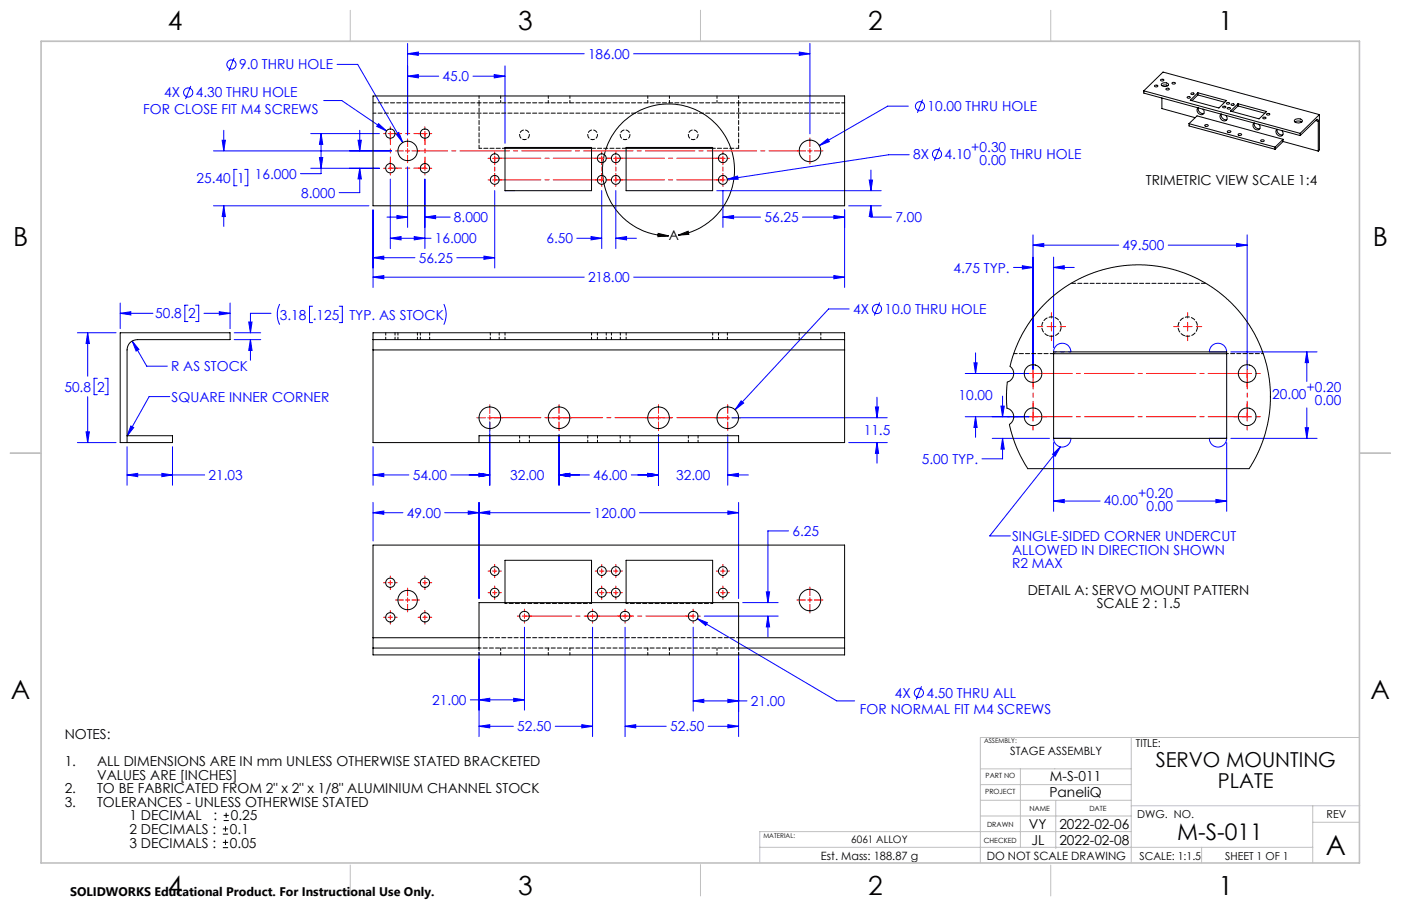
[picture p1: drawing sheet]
<svg xmlns="http://www.w3.org/2000/svg" width="432mm" height="279mm" viewBox="0 0 432 279" stroke-linecap="round" stroke-linejoin="round" font-family="sans-serif">
<g fill="none" stroke="#00f" stroke-width=".31">
<path d="M72.1 17.9l-1.6 4M103.9 19.9h6.3l13.9 24.1M125.6 16.6l3.3-.5v1zM125.6 13.4v28.2M125.6 16.6h54.5M195.3 16.6h54.3M246.3 16.1l3.3 .5-3.3 .5zM249.6 13.4v27.9M58.8 26.5l-1.6 4.1M99.8 31h5.5l13.8 9.4M116.7 38.1l2.4 2.3-3-1.4zM125.6 23.5l3.3-.5v1z"/>
<path d="M125.6 23.5h9.6M145.8 23.5h9.8M152.3 23l3.3 .5-3.3 .5zM155.6 20.3v23.9M279.9 32.7h-6.3l-21.1 12.2M284.3 30.7l-1.5 4.1M65.8 46.5h54.9M68.5 43.3h1l-.5 3.2zM69 40.2v6.3M73.1 52.2h-1v5.1h1M75.4 52.2h1v5.1h-1M95.8 41.2h21.1"/>
<path d="M95.8 51.9h21.1M98.5 48.6h1l-.5 3.3zM99 41.2l.5 3.3h-1zM99 41.2v12.4h-6.4M110.3 43.3h1.1l-.5 3.2zM110.9 51.9l.5 3.3h-1.1zM110.9 51.9v7.5h-6.4M110.9 40.2v6.3M120.3 55.2v21.5M122.1 41.3l.8-.5 1.2 3.2zM125.6 51.5v18.6M131 55.2v21.5"/>
<path d="M152.5 58.8v23.9M185.5 58.8v17.9M189.8 58.8v17.9M220.9 58.8h50.7M222.8 58.8v11.3M224.2 55.3l3.1-1 .2 1zM252.5 44.9l2.6-2.1 .5 .9zM267.9 55.5h1l-.5 3.3zM268.4 52.5v6.3M280.2 47.7h-6.3l-49.7 7.6M289.6 45.5l-1.6 4M65.8 63.5h47.9"/>
<path d="M69 63.5l.5 3.3h-1zM69 63.5v6.3M115 79.5l3.3-.5v1zM115 64.7v24M115 79.5h12.9M119.3 67h6.3M120.3 73.5l3.3-.5v1zM120.3 73.5h12.6M122.3 66.5l3.3 .5-3.3 .5zM127.7 73l3.3 .5-3.3 .5zM131 67l3.3-.5v1zM131 67h7.7"/>
<path d="M140.8 79.5h11.7M149.2 79l3.3 .5-3.3 .5zM177.8 73.5h7.7M182.2 73l3.3 .5-3.3 .5zM189.8 73.5l3.3-.5v1zM189.8 73.5h6.3M222.8 67l3.3-.5v1zM222.8 67h11.6M247.3 67h13M257 66.5l3.3 .5-3.3 .5zM260.3 64.7v24M261.6 63.5h10"/>
<path d="M268.4 63.5l.5 3.3h-1zM268.4 63.5v3.5h6.4M318.4 75.6l3.3-.5v1zM318.4 72.4v41.5M318.4 75.6h26.4M324.7 79.3v27.9M360 75.6h24.4M381.1 75.1l3.3 .5-3.3 .5zM384.4 72.4v41.5M37 96.6l3.3-.5v1zM37 96.6h10.1M37 93.5v7.9"/>
<path d="M57.9 94.1h-.9v5.1h.9M60.3 94.1h.9v5.1h-.9M62.9 96.6h8M67.6 96.1l3.3 .5-3.3 .5zM70.9 93.5v7.9M76.7 99.3h1l-.5 3.3zM83.5 96.6h-6.3v6M86.2 93.8a7.2 7.2 0 0 0 0 6.3M96.3 94.4h-.9v5.1h.9M104.6 94.4h.9v5.1h-.9M115 85.5l3.3-.5v1zM115 85.5h65.1"/>
<path d="M136.8 93.8a7.2 7.2 0 0 1 0 6.3M195.3 85.5h65M257 85l3.3 .5-3.3 .5zM261.7 95.3h-6.3l-28.8 31.1M271.1 93.3l-1.6 4M312.4 82.5h6M315.1 82l3.3 .5-3.3 .5zM324.7 82.5l3.3-.5v1zM324.7 82.5h6.4M23.8 102.6h12M27 102.6l.6 3.3h-1.1zM27 102.6v13.4"/>
<path d="M30 116.7h-1v5h1M32.3 116.7h1v5h-1M40.7 105.2l2.1 2.6-.9 .5zM40.7 105.2l4.5 7.7h6.4M72.2 104.7h8.2M72.2 102.6h8.2M77.2 104.7l.5 3.4h-1zM77.2 104.7v6.4M297.5 115.2h19.6M300.2 111.9h1l-.5 3.3zM300.7 108.8v6.4M324.7 108.5a2.66 2.66 0 0 1 2.7-2.6 2.66 2.66 0 0 1 2.7 2.6"/>
<path d="M373.7 106.5a2.7 2.7 0 0 1 2.8-.4 2.7 2.7 0 0 1 1.6 2.4h-5.4l.3-1.1zM379.3 108.5h26.6M402.8 108.5l.5 3.3h-1zM402.8 108.5v9.1M23.8 136.5h12M26.5 133.2h1.1l-.6 3.3zM27 122.3v14.2M39.2 137.8v11.8M40.3 131.4l.9 .5-2 2.6zM52.3 122.3h-6.3l-6.8 12.2M53.2 137.8v11.8M115 137.8v11.8"/>
<path d="M151 130.1v19.5M172.3 134.1v15.5M203 134.1v15.5M224.3 134.1v15.5M225.6 128.8h47.9M228.4 123.6l.8 .7-2.6 2.1zM261.6 136.5h11.9M269.8 125.5h1l-.5 3.3zM270.3 136.5l.5 3.3h-1zM270.3 122.5v6.3M270.3 136.5v6.3M297.5 128.5h19.6"/>
<path d="M300.7 128.5l.5 3.3h-1zM300.7 128.5v6.4M305.8 135.2h17.7M308.5 125.2h1l-.5 3.3zM309 135.2l.5 3.3h-1zM309 135.2v6.3h-6.4M309 122.2v6.3M324.7 135.2h5.4a2.66 2.66 0 0 1-2.7 2.7 2.66 2.66 0 0 1-2.7-2.7zM324.7 136.5v21.2M326.8 137.8l-21.8 27.5h6.4M372.7 135.2h5.4a2.68 2.68 0 0 1-2.7 2.7 2.68 2.68 0 0 1-2.7-2.7zM378.1 136.5v21.2"/>
<path d="M379.3 135.2h26.6M402.3 131.9h1l-.5 3.3zM402.8 125.8v9.4M39.2 146.5l3.2-.5v1zM39.2 146.5h23.9M49.9 146l3.3 .5-3.3 .5zM115 146.5l3.3-.5v1zM115 158.1l3.3-.5v1zM115 146.5h11M115 154.9v11.9M115 158.1h9.2M137.1 158.1h44.8"/>
<path d="M138.9 146.5h12.1M144.3 157.6l3.3 .5-3.3 .5zM147.6 158.1l3.4-.5v1zM147.6 154.9v29.7M147.7 146l3.3 .5-3.3 .5zM172.3 146.5l3.3-.5v1zM172.3 146.5h9.3M194.6 146.5h8.4M197.1 158.1h30.5M199.7 146l3.3 .5-3.3 .5zM224.3 146.5l3.3-.5v1zM224.3 146.5h6.3"/>
<path d="M224.3 157.6l3.3 .5-3.3 .5zM227.6 154.9v29.7M324.4 140.1l2.4-2.3-1.6 2.9zM324.7 154.5l3.3-.5v1zM324.7 154.5h14.4M362.7 154.5h15.4M374.8 154l3.3 .5-3.3 .5zM243 163.7h-6.3v22.1M161.6 193.4v25.6M182.6 193.4v33.8M192.7 193.4v33.8M213.6 193.4v25.9"/>
<path d="M214.9 190.8l3.1 1.2-.5 .9zM214.9 190.8l43 25.3h5.5M217.1 190h22.8M228.9 185.8h11M236.2 182.5h1l-.5 3.3zM236.7 190l.5 3.3h-1zM236.7 190v6.4M145 215.8h16.6M147.6 215.8l3.4-.5v1.1zM147.6 201.1v26.1M158.3 215.3l3.3 .5-3.3 .6zM213.6 216.1l3.3-.4v1z"/>
<path d="M213.6 216.1h16.6M224.3 215.7l3.3 .4-3.3 .6zM227.6 201.1v26.1M284 211.6l-1.6 4.1M147.6 224l3.4-.5v1zM147.6 224h10.6M171.1 224h11.5M179.3 223.5l3.3 .5-3.3 .5zM192.7 224l3.2-.5v1zM192.7 224h12.7M218.3 224h9.3M224.3 223.5l3.3 .5-3.3 .5z"/>
<circle cx="71.3" cy="19.9" r="1.42"/>
<circle cx="58" cy="28.5" r="1.41"/>
<circle cx="283.5" cy="32.7" r="1.4"/>
<circle cx="288.8" cy="47.5" r="1.4"/>
<circle cx="270.3" cy="95.3" r="1.41"/>
<circle cx="283.2" cy="213.7" r="1.41"/>
</g>
<path d="M202.8 72l3.3 .7-3.3 .3zM209 72.5a20.3 20.3 0 0 0 13.8-31.6 20.3 20.3 0 0 0-34.5 1.5 20.3 20.3 0 0 0 16.5 30.3h1.3M209 72.5l3.1-1.2 .2 1zM68.7 257.2h1.6M68.7 255.6h1.6M68.7 259.8h1.6M68.9 253h1.6M68.9 251.5h1.6M69.5 254.8v1.6M69.5 259v1.6M69.7 250.6v1.6M68.7 261.4h1.6" fill="none" stroke="#000" stroke-width=".31"/>
<g fill="none" stroke="#f00" stroke-width=".31">
<path d="M120.3 39.1v.8M131 39.1v.8M118.2 51.9h.8M118.2 41.2h.8M119.6 51.9h1.4M119.6 41.2h1.4M120.3 40.5v1.4M120.3 42.5v.8M120.3 49.8v.8M120.3 51.2v1.3M120.3 53.2v.8M121.6 51.9h.8"/>
<path d="M121.6 41.2h.8M122 46.5h2.3M125 46.5h1.3M125.6 42.9v2.3M125.6 45.9v1.3M125.6 47.9v2.3M127 46.5h2.3M128.9 51.9h.7M128.9 41.2h.7M130.3 51.9h1.3M130.3 41.2h1.3M131 40.5v1.4"/>
<path d="M131 42.5v.8M131 49.8v.8M131 51.2v1.3M131 53.2v.8M132.3 51.9h.8M132.3 41.2h.8M150.4 48.8h.7M150.4 55.5h.7M151.8 48.8h1.3M151.8 55.5h1.3M152.5 46.8v.7M152.5 48.2v1.3"/>
<path d="M152.5 50.1v.7M152.5 53.4v.8M152.5 54.8v1.4M152.5 56.8v.7M153.8 48.8h.7M153.8 55.5h.7M183.4 48.8h.7M183.4 55.5h.7M184.8 48.8h1.3M184.8 55.5h1.3M185.5 46.8v.7M185.5 48.2v1.3"/>
<path d="M185.5 50.1v.7M185.5 53.4v.8M185.5 54.8v1.4M185.5 56.8v.7M186.8 48.8h.7M186.8 55.5h.7M187.8 48.8h.7M187.8 55.5h.7M189.1 48.8h1.4M189.1 55.5h1.4M189.8 46.8v.7M189.8 48.2v1.3"/>
<path d="M189.8 50.1v.7M189.8 53.4v.8M189.8 54.8v1.4M189.8 56.8v.7M191.1 48.8h.7M191.1 55.5h.7M220.8 48.8h.7M220.8 55.5h.7M222.1 48.8h1.4M222.1 55.5h1.4M222.8 46.8v.7M222.8 48.2v1.3"/>
<path d="M222.8 50.1v.7M222.8 53.4v.8M222.8 54.8v1.4M222.8 56.8v.7M224.1 48.8h.7M224.1 55.5h.7M245.6 46.5h2.7M249 46.5h1.3M249.6 42.5v2.7M249.6 45.9v1.3M249.6 47.9v2.7M251 46.5h2.6"/>
<path d="M324.1 96.4v1.7M324.1 99.4v2.7M366 96.4v1.7M366 99.4v2.7M314.3 115.2h1.4M317.1 115.2h2.6M318.4 111.1v1.4M318.4 113.9v2.6M318.4 117.9v1.4M319.7 100.7h1.7M321.1 115.2h1.4M322.7 100.7h2.7"/>
<path d="M324.1 103.4v1.7M326.7 100.7h1.7M361.7 100.7h1.7M364.7 100.7h2.7M366 103.4v1.7M368.7 100.7h1.7M380.3 115.2h1.4M383 115.2h2.7M384.4 111.1v1.4M384.4 113.9v2.6M384.4 117.9v1.4M387.1 115.2h1.3"/>
<path d="M147 128.8h2.6M150.3 128.8h1.3M151 124.8v2.7M151 128.2v1.3M151 130.1v2.7M152.3 128.8h2.7M168.3 128.8h2.7M171.6 128.8h1.4M172.3 124.8v2.7M172.3 128.2v1.3M172.3 130.1v2.7M173.6 128.8h2.7"/>
<path d="M199 128.8h2.6M202.3 128.8h1.3M203 124.8v2.7M203 128.2v1.3M203 130.1v2.7M204.3 128.8h2.7M220.3 128.8h2.7M223.6 128.8h1.4M224.3 124.8v2.7M224.3 128.2v1.3M224.3 130.1v2.7M225.6 128.8h2.7"/>
<path d="M314.3 128.5h1.4M317.1 128.5h2.6M318.4 124.5v1.4M318.4 127.2v2.7M318.4 131.2v1.4M321.1 128.5h1.4M380.3 128.5h1.4M383 128.5h2.7M384.4 124.5v1.4M384.4 127.2v2.7M384.4 131.2v1.4M387.1 128.5h1.3"/>
<path d="M118.2 179.7h.8M119.6 179.7h1.4M120.3 177.6v.8M120.3 179v1.4M121.6 179.7h.8M128.9 179.7h.7M130.3 179.7h1.3M131 177.6v.8M131 179v1.4M132.3 179.7h.8M150.4 176.1h.7M151.8 176.1h1.3"/>
<path d="M152.5 174.1v.7M152.5 175.4v1.4M152.5 177.4v.8M153.8 176.1h.7M183.4 176.1h.7M184.8 176.1h1.3M185.5 174.1v.7M185.5 175.4v1.4M185.5 177.4v.8M186.8 176.1h.7M187.8 176.1h.7M189.1 176.1h1.4"/>
<path d="M189.8 174.1v.7M189.8 175.4v1.4M189.8 177.4v.8M191.1 176.1h.7M220.8 176.1h.7M222.1 176.1h1.4M222.8 174.1v.7M222.8 175.4v1.4M222.8 177.4v.8M224.1 176.1h.7M118.2 190.4h.8M119.6 190.4h1.4"/>
<path d="M120.3 181v.8M120.3 188.3v.8M120.3 189.7v1.3M120.3 191.7v.8M121.6 190.4h.8M122 185h2.3M125 185h1.3M125.6 181.4v2.3M125.6 184.4v1.3M125.6 186.4v2.3M127 185h2.3M128.9 190.4h.7"/>
<path d="M130.3 190.4h1.3M131 181v.8M131 188.3v.8M131 189.7v1.3M131 191.7v.8M132.3 190.4h.8M150.4 182.8h.7M151.8 182.8h1.3M152.5 180.7v.7M152.5 182.1v1.3M152.5 184.1v.7M153.8 182.8h.7"/>
<path d="M159.5 190h.8M161 190h1.3M161.6 187.9v.8M161.6 189.3v1.4M161.6 191.3v.9M163 190h.8M180.5 190h.8M182 190h1.3M182.6 187.9v.8M182.6 189.3v1.4M182.6 191.3v.9M183.4 182.8h.7"/>
<path d="M184 190h.8M184.8 182.8h1.3M185.5 180.7v.7M185.5 182.1v1.3M185.5 184.1v.7M186.8 182.8h.7M187.8 182.8h.7M189.1 182.8h1.4M189.8 180.7v.7M189.8 182.1v1.3M189.8 184.1v.7M190.5 190h.8"/>
<path d="M191.1 182.8h.7M192 190h1.3M192.7 187.9v.8M192.7 189.3v1.4M192.7 191.3v.9M194 190h.8M211.5 190h.8M213 190h1.3M213.6 187.9v.8M213.6 189.3v1.4M213.6 191.3v.9M215 190h.8"/>
<path d="M220.8 182.8h.7M222.1 182.8h1.4M222.8 180.7v.7M222.8 182.1v1.3M222.8 184.1v.7M224.1 182.8h.7M245.6 185h2.7M249 185h1.3M249.6 181v2.7M249.6 184.4v1.3M249.6 186.4v2.7M251 185h2.6"/>
</g>
<path d="M224.3 128.8h-73.3" fill="none" stroke="#f00" stroke-width=".31" stroke-dasharray="15.2 1.3 1.3 1.3" stroke-dashoffset="-.5"/>
<path d="M152.5 48.8v6.7M185.5 55.5v-6.7M189.8 48.8v6.7M222.8 55.5v-6.7" fill="none" stroke="#f00" stroke-width=".31" stroke-dasharray="15.2 1.3 1.3 1.3" stroke-dashoffset="13.8"/>
<path d="M152.5 55.5h70.3M222.8 48.8h-70.3" fill="none" stroke="#f00" stroke-width=".31" stroke-dasharray="15.2 1.3 1.3 1.3" stroke-dashoffset="1"/>
<path d="M120.3 51.9v-10.7M120.3 41.2h10.7M131 51.9h-10.7M131 41.2v10.7" fill="none" stroke="#f00" stroke-width=".31" stroke-dasharray="15.2 1.3 1.3 1.3" stroke-dashoffset="11.8"/>
<path d="M128.7 46.5h117.6" fill="none" stroke="#f00" stroke-width=".31" stroke-dasharray="15.2 1.3 1.3 1.3" stroke-dashoffset="5.9"/>
<path d="M213.7 190h-52" fill="none" stroke="#f00" stroke-width=".31" stroke-dasharray="15.2 1.3 1.3 1.3" stroke-dashoffset=".7"/>
<path d="M384.4 115.2v13.3M318.4 128.5v-13.3" fill="none" stroke="#f00" stroke-width=".31" stroke-dasharray="15.2 1.3 1.3 1.3" stroke-dashoffset="10.5"/>
<path d="M318.4 115.2h66M384.4 128.5h-66" fill="none" stroke="#f00" stroke-width=".31" stroke-dasharray="15.2 1.3 1.3 1.3" stroke-dashoffset="3.2"/>
<g fill="none" stroke="#c0c0c0" stroke-width=".31">
<path d="M12.7 12.7h406.3M108 3.2v9.5M215.9 3.2v9.5M323.8 3.2v9.5M3.1 139.7h9.6M419.1 139.7h9.5M302.2 237.1h46.5M314.5 237.1v24.2M348.7 227.4v38.7M419 227.4h-116.8v38.7M302.2 246.8h46.5M302.2 251.6h46.5"/>
<path d="M302.2 242h46.5M325.4 246.8v14.9M348.7 248.5h70.4M348.7 256.5h-114.5v9.6M404.6 248.5v17.6M404.6 253.6h14.4M108 266.7v9.6M215.9 266.7v9.6M234.2 261.3h170.4M323.8 266.8v9.5M370.3 261.3v4.8"/>
</g>
<path d="M12.7 12.7h406.3v253.4h-406.3z" fill="none" stroke="#c0c0c0" stroke-width=".5"/>
<path d="M155.7 58.8h3" fill="none" stroke="#00f" stroke-width=".31" stroke-dasharray="15.2 1.3 1.3 1.3"/>
<path d="M324.7 108.5h5.4" fill="none" stroke="#00f" stroke-width=".31" stroke-dasharray="15.2 1.3 1.3 1.3" stroke-dashoffset="14.5"/>
<path d="M209 72.5l3.1-1.2 .2 1zM202.8 72l3.3 .7-3.3 .3z" fill="#000"/>
<g fill="#00f">
<path d="M40.3 131.4l.9 .5-2 2.6zM324.4 140.1l2.4-2.3-1.6 2.9z"/>
<path d="M199.7 146l3.3 .5-3.3 .5zM224.3 146.5l3.3-.5v1zM172.3 146.5l3.3-.5v1zM147.7 146l3.3 .5-3.3 .5zM172.3 146.5l3.3-.5v1zM199.7 146l3.3 .5-3.3 .5zM228.4 123.6l-1.8 2.8 2.6-2.1zM147.7 146l3.3 .5-3.3 .5zM115 146.5l3.3-.5v1zM269.8 125.5h1l-.5 3.3zM270.3 136.5l.5 3.3h-1zM224.2 55.3h3.3l-.2-1zM127.7 73l3.3 .5-3.3 .5zM120.3 73.5l3.3-.5v1zM116.7 38.1l-.6 .9 3 1.4zM122.1 41.3l2 2.7-1.2-3.2zM125.6 23.5l3.3-.5v1zM152.3 23l3.3 .5-3.3 .5zM257 85l3.3 .5-3.3 .5zM115 85.5l3.3-.5v1zM99 41.2l.5 3.3h-1zM98.5 48.6h1l-.5 3.3zM131 67l3.3-.5v1zM122.3 66.5l3.3 .5-3.3 .5zM69 63.5l.5 3.3h-1zM68.5 43.3h1l-.5 3.2zM110.9 51.9l.5 3.3h-1.1zM110.3 43.3h1.1l-.5 3.2zM267.9 55.5h1l-.5 3.3zM268.4 63.5l.5 3.3h-1zM222.8 67l3.3-.5v1zM257 66.5l3.3 .5-3.3 .5zM149.2 79l3.3 .5-3.3 .5zM115 79.5l3.3-.5v1zM246.3 16.1l3.3 .5-3.3 .5zM125.6 16.6l3.3-.5v1zM252.5 44.9l3.1-1.2-.5-.9zM189.8 73.5l3.3-.5v1zM182.2 73l3.3 .5-3.3 .5zM147.6 158.1l3.4-.5v1zM224.3 157.6l3.3 .5-3.3 .5zM213.6 216.1l3.3-.4v1zM224.3 215.7l3.3 .4-3.3 .6zM158.3 215.3l3.3 .5-3.3 .6zM147.6 215.8l3.4-.5v1.1zM236.2 182.5h1l-.5 3.3zM236.7 190l.5 3.3h-1zM192.7 224l3.2-.5v1zM224.3 223.5l3.3 .5-3.3 .5zM179.3 223.5l3.3 .5-3.3 .5zM147.6 224l3.4-.5v1zM214.9 190.8l2.6 2.1 .5-.9zM115 158.1l3.3-.5v1zM144.3 157.6l3.3 .5-3.3 .5zM77.2 104.7l.5 3.4h-1zM76.7 99.3h1l-.5 3.3zM40.7 105.2l1.2 3.1 .9-.5zM67.6 96.1l3.3 .5-3.3 .5zM37 96.6l3.3-.5v1zM27 102.6l.6 3.3h-1.1zM26.5 133.2h1.1l-.6 3.3zM39.2 146.5l3.2-.5v1zM49.9 146l3.3 .5-3.3 .5zM324.7 82.5l3.3-.5v1zM315.1 82l3.3 .5-3.3 .5zM300.7 128.5l.5 3.3h-1zM300.2 111.9h1l-.5 3.3zM309 135.2l.5 3.3h-1zM308.5 125.2h1l-.5 3.3zM324.7 154.5l3.3-.5v1zM374.8 154l3.3 .5-3.3 .5zM318.4 75.6l3.3-.5v1zM381.1 75.1l3.3 .5-3.3 .5zM402.3 131.9h1l-.5 3.3zM402.8 108.5l.5 3.3h-1z"/>
</g>
<g fill="none" stroke="#000" stroke-width=".31">
<path d="M115 29.6h145.3v33.9h-145.3zM352.5 28v.7l48.2 13.1M352.5 28l48.2 13.1M352.5 28l6-5.8 48.1 13.1M355.8 26.4l.5-.2a.34 .34 0 0 1 .4 .1 .34 .34 0 0 1 .1 .4h-.8zM357.7 24.6l.5-.2a.34 .34 0 0 1 .4 0 .34 .34 0 0 1 .1 .4l-.8 .1zM358.1 25.8l1.1-.3a.62 .62 0 0 1 .7 .2 .62 .62 0 0 1 0 .7l-1.1 .3a.6 .6 0 0 1-.7-.2 .6 .6 0 0 1 0-.7zM358.1 30.2v3.3l10.3 2.8M358.1 26.4l.6-.2 1.2 .2M359.4 27.4l.4-.2a.34 .34 0 0 1 .4 0 .34 .34 0 0 1 .1 .4l-.7 .1zM361.3 25.5l.4-.1a.33 .33 0 0 1 .4 0 .33 .33 0 0 1 .1 .4l-.8 .1zM366 29.9h.8a.42 .42 0 0 1-.4 .4 .42 .42 0 0 1-.4-.4z"/>
<path d="M366.5 38.1l2.4-2.4 26.6 7.3M366.5 38.1l26.5 7.3M366.5 38.1v.7l26.5 7.2M366.9 30.9l2.3-2.3 8.8 2.4-2.3 2.3zM367.1 28.8l.8-.1a.46 .46 0 0 1-.3 .6 .46 .46 0 0 1-.6-.3zM369.2 29.3l8.3 2.2M369.2 28.6v.7M369.2 29.3l-1.8 1.7M369.3 33.3a1.19 1.19 0 0 0 .1 1.7 1.19 1.19 0 0 0 1.7-.2l-.3-1.1M369.4 33.3a1.39 1.39 0 0 0 1.7 1.7M371.3 38.6l.4-.2a.37 .37 0 0 1 .5 0 .37 .37 0 0 1 .1 .5l-.6 .1zM376.4 35.2a1.22 1.22 0 0 0 0 1.6 1.22 1.22 0 0 0 1.7 .1l.1-.6-.4-.7"/>
<path d="M376.4 35.2a1.43 1.43 0 0 0 1.7 1.7M376.9 32.8h.2a.36 .36 0 0 1 .5-.1 .36 .36 0 0 1 .1 .5h-.8zM378 31.8l.3-.2a.41 .41 0 0 1 .4 0 .41 .41 0 0 1 .3 .4l-.6 .1zM378.4 33.2l.8 .1a.47 .47 0 0 1-.4 .4 .47 .47 0 0 1-.5-.4zM379.2 34.3l2.4-2.3 8.8 2.4-2.3 2.3zM379.5 32.1l.2-.1a.36 .36 0 0 1 .5 0 .36 .36 0 0 1 .1 .4l-.7 .1zM381.6 32v.7M381.6 32.7l8.3 2.2M381.6 32.7l-1.8 1.7M386.5 38a1.22 1.22 0 0 0 .1 1.6 1.22 1.22 0 0 0 1.7 .1v-.8l-.3-.6M386.6 38a1.37 1.37 0 0 0 1.7 1.6M389.3 36.2h.8a.39 .39 0 0 1-.4 .5 .39 .39 0 0 1-.4-.5z"/>
<path d="M390.4 35.1l.4-.1 .5 .1a.47 .47 0 0 1-.4 .4 .47 .47 0 0 1-.5-.4zM393.6 39.9a1.21 1.21 0 0 0 .1 1.6 1.21 1.21 0 0 0 1.7 .1l.1-.6-.4-.7M393.7 39.9a1.43 1.43 0 0 0 1.7 1.7M399 37a1.48 1.48 0 0 1 2.4 .4 1.55 1.55 0 0 1-2.5-.2zM399.1 37.6l.8-.3 1.3 .3M405.5 37.2l.8 .2M406.3 37.4l-.2-.6h-.3l-5.1 5M406.3 37.4v9.2M406.6 35.3l-5.9 5.8M406.6 35.3v10.9l-.3 .4M155.6 45.5h26.7v13.3h-26.7zM155.6 45.8h26.7"/>
<path d="M193 45.5h26.6v13.3h-26.6zM193 45.8h26.6M378.3 40.4l.4-.1a.35 .35 0 0 1 .5 0 .35 .35 0 0 1 0 .5l-.2 .1a.42 .42 0 0 1-.5 0 .42 .42 0 0 1-.2-.5zM381.6 41.3h1a.49 .49 0 0 1-.4 .6 .49 .49 0 0 1-.6-.3zM388.6 43.2l.4-.1a.37 .37 0 0 1 .4 0 .37 .37 0 0 1 .1 .5l-.4 .1a.35 .35 0 0 1-.4-.1 .35 .35 0 0 1-.1-.4zM393 45.4v.6M395.5 43.6l10.8 3M395.5 43v.6M395.5 43l-2.5 2.4M395.5 43.6l-2.5 2.4M400.7 41.1v.7M321.8 93.9l4.8-4.2 5.9-3.6 2.8-1.3 3.7-1.4 6.5-1.4 3.5-.3h3.8l6.9 .9 5.9 1.8 6.1 3 4.7 3.2 2.6 2.4 2.7 2.7 3.6 4.9 3.2 6.3 2 6.1 1 7-.2 6.8-1.3 6.9-1.9 5.2-3.1 5.6h-68.2l-2.2-3.8-1.4-3.1-1.1-3-.9-3.6a2.93 2.93 0 0 0 1.2-2.9 2.93 2.93 0 0 0-2.1-2.3l-.1-4.3 .2-3.7a2.81 2.81 0 0 0 2-2.2 2.81 2.81 0 0 0-1.1-2.7l1.5-4.9 2.5-5.5 3.2-4.8z"/>
<path d="M115 104.7v3.2M115 104.7h145.3M115 104.7v-2.1h145.3v2.1M115 107.9v28.6h145.3v-28.6M115 107.9h145.3M260.3 104.7v3.2M324.7 108.5h53.4v26.7h-53.4zM324.7 109.1h53.4M39.2 134.4h14v2.1h-16.2v-33.9h33.9v2.1h-28.6a3.1 3.1 0 0 0-3.1 3.2v28.6M147.6 136.5v-2.1h80v2.1M115 196.7v3.1M115 196.7v-28.6h145.3v28.6"/>
<path d="M115 199.8v2.2h145.3v-2.2M115 199.8h32.6v-14h80v14h32.7M115 196.7h32.6M155.6 185.8v-13h26.7v13M193 185.8v-13h26.6v13M227.6 196.7h32.7M260.3 196.7v3.1"/>
<circle cx="120.3" cy="41.2" r="1.43"/>
<circle cx="120.3" cy="51.9" r="1.43"/>
<circle cx="125.6" cy="46.5" r="3"/>
<circle cx="131" cy="41.2" r="1.44"/>
<circle cx="131" cy="51.9" r="1.44"/>
<circle cx="152.5" cy="55.5" r="1.36"/>
<circle cx="152.5" cy="48.8" r="1.36"/>
<circle cx="185.5" cy="55.5" r="1.37"/>
<circle cx="185.5" cy="48.8" r="1.37"/>
<circle cx="189.8" cy="55.5" r="1.36"/>
<circle cx="189.8" cy="48.8" r="1.36"/>
<circle cx="222.8" cy="55.5" r="1.37"/>
<circle cx="222.8" cy="48.8" r="1.37"/>
<circle cx="249.6" cy="46.5" r="3.3"/>
<circle cx="318.4" cy="115.2" r="2.73"/>
<circle cx="384.4" cy="115.2" r="2.74"/>
<circle cx="151" cy="128.8" r="3.3"/>
<circle cx="172.3" cy="128.8" r="3.3"/>
<circle cx="203" cy="128.8" r="3.3"/>
<circle cx="224.3" cy="128.8" r="3.3"/>
<circle cx="318.4" cy="128.5" r="2.72"/>
<circle cx="384.4" cy="128.5" r="2.73"/>
<circle cx="120.3" cy="179.7" r="1.43"/>
<circle cx="131" cy="179.7" r="1.44"/>
<circle cx="152.5" cy="176.1" r="1.36"/>
<circle cx="185.5" cy="176.1" r="1.37"/>
<circle cx="189.8" cy="176.1" r="1.36"/>
<circle cx="222.8" cy="176.1" r="1.37"/>
<circle cx="120.3" cy="190.4" r="1.43"/>
<circle cx="125.6" cy="185" r="2.99"/>
<circle cx="131" cy="190.4" r="1.44"/>
<circle cx="152.5" cy="182.8" r="1.36"/>
<circle cx="161.7" cy="190" r="1.51"/>
<circle cx="182.6" cy="190" r="1.51"/>
<circle cx="185.5" cy="182.8" r="1.37"/>
<circle cx="189.8" cy="182.8" r="1.36"/>
<circle cx="192.6" cy="190" r="1.51"/>
<circle cx="213.7" cy="190" r="1.51"/>
<circle cx="222.8" cy="182.8" r="1.37"/>
<circle cx="249.6" cy="185" r="3.3"/>
</g>
<g fill="none" stroke="#000" stroke-width=".31" stroke-dasharray="1.3 .6" stroke-dashoffset=".5">
<path d="M147.7 29.6v2.1M154.3 31.7v-2.1M169 29.6v2.1M175.7 31.7v-2.1M199.7 29.6v2.1M206.3 31.7v-2.1M221 29.6v2.1M227.7 31.7v-2.1M118.9 102.6v2.1M121.8 104.7v-2.1M122.7 102.6v2.1M128.7 104.7v-2.1"/>
<path d="M129.6 102.6v2.1M132.4 104.7v-2.1M151.1 102.6v2.1M153.9 104.7v-2.1M155.7 104.7v-2.1M182.3 104.7v-2.1M184.1 102.6v2.1M186.9 104.7v-2.1M188.5 102.6v2.1M191.2 104.7v-2.1M193 104.7v-2.1M219.7 104.7v-2.1"/>
<path d="M221.5 102.6v2.1M224.2 104.7v-2.1M246.3 102.6v2.1M253 104.7v-2.1M160.2 134.4v2.1M163.2 136.5v-2.1M181.2 134.4v2.1M184.2 136.5v-2.1M191.2 134.4v2.1M194.2 136.5v-2.1M212.2 134.4v2.1M215.2 136.5v-2.1"/>
<path d="M147.7 199.8v2.2M169 199.8v2.2M199.7 199.8v2.2M221 199.8v2.2M154.3 202v-2.2M175.7 202v-2.2M206.3 202v-2.2M227.7 202v-2.2"/>
</g>
<path d="M115 34.9h145.3M260.3 31.7h-145.3M147.7 45.7h8M219.7 45.7h8" fill="none" stroke="#000" stroke-width=".31" stroke-dasharray="1.3 .6" stroke-dashoffset=".4"/>
<path d="M147.7 31.7v14M227.7 45.7v-14" fill="none" stroke="#000" stroke-width=".31" stroke-dasharray="1.3 .6" stroke-dashoffset=".3"/>
<path d="M182.3 45.7h10.7" fill="none" stroke="#000" stroke-width=".31" stroke-dasharray="1.3 .6" stroke-dashoffset=".1"/>
<path d="M161.7 43.1a1.5 1.5 0 0 0 1.3-2.2 1.5 1.5 0 0 0-2.5-.3 1.5 1.5 0 0 0 .7 2.4l.5 .1M182.7 43.1a1.5 1.5 0 0 0 1.3-2.2 1.5 1.5 0 0 0-2.5-.3 1.5 1.5 0 0 0 .7 2.4l.5 .1M192.7 43.1a1.5 1.5 0 0 0 1.3-2.2 1.5 1.5 0 0 0-2.5-.3 1.5 1.5 0 0 0 .7 2.4l.5 .1M213.7 43.1a1.5 1.5 0 0 0 1.3-2.2 1.5 1.5 0 0 0-2.5-.3 1.5 1.5 0 0 0 .7 2.4l.5 .1M378.1 109.1h11.3" fill="none" stroke="#000" stroke-width=".31" stroke-dasharray="1.3 .6" stroke-dashoffset=".7"/>
<path d="M147.7 199.8h80M147.7 196.7h80M155.7 186.1h26.6M193 186.1h26.7" fill="none" stroke="#000" stroke-width=".31" stroke-dasharray="1.3 .6" stroke-dashoffset=".6"/>
<path d="M155.7 185.8v.3M182.3 186.1v-.3M193 185.8v.3M219.7 186.1v-.3" fill="none" stroke="#000" stroke-width=".31" stroke-dasharray="1.3 .6"/>
<path d="M330.1 87.4h41.6M323.3 103.6a3 3 0 0 0 3.7-3.4 3 3 0 0 0-4.6-2 3 3 0 0 0 .1 5.1l.8 .3M365.3 103.6a3 3 0 0 0 3.7-3.4 3 3 0 0 0-4.6-2 3 3 0 0 0 .1 5.1l.8 .3" fill="none" stroke="#000" stroke-width=".31" stroke-dasharray="1.3 .6" stroke-dashoffset="-.2"/>
<path d="M312.5 109.1h12.2" fill="none" stroke="#000" stroke-width=".31" stroke-dasharray="1.3 .6" stroke-dashoffset=".2"/>
<text font-size="8.5" x="408.6" y="263.6">A</text>
<g font-size="8.1">
<text x="51.7" y="9.3">4</text>
<text x="159.7" y="9.3">3</text>
<text x="267.6" y="9.3">2</text>
<text x="375.6" y="9.3">1</text>
<text x="4" y="76">B</text>
<text x="423.1" y="76">B</text>
<text x="3.3" y="215.7">A</text>
<text x="422.4" y="215.7">A</text>
<text x="51.7" y="276">4</text>
<text x="159.7" y="276">3</text>
<text x="267.6" y="276">2</text>
<text x="375.6" y="276">1</text>
</g>
<text font-size="7.1" x="362.8" y="259.1">M-S-011</text>
<g font-size="6.3">
<text x="356.2" y="236.6">SERVO MOUNTING</text>
<text x="375.4" y="242.9">PLATE</text>
</g>
<g font-size="4.2" fill="#00f">
<text x="73.7" y="21.4">9.0 THRU HOLE</text>
<text x="181.2" y="18.1">186.00</text>
<text x="136.4" y="25.1">45.0</text>
<text x="44.2" y="35.1">FOR CLOSE FIT M4 SCREWS</text>
<text x="50.6" y="30.1">4X</text>
<text x="60.3" y="30.1">4.30 THRU HOLE</text>
<text x="285.9" y="34.3">10.00 THRU HOLE</text>
<text x="299.4" y="46.8">+0.30</text>
<text x="281.4" y="49.1">8X</text>
<text x="291.1" y="49.1">4.10</text>
<text x="301.9" y="50.9">0.00</text>
<text x="311.3" y="49.1">THRU HOLE</text>
<text x="60.6" y="56.4">25.40</text>
<text x="73.1" y="56.4">1</text>
<text x="78.6" y="55.1">16.000</text>
<text x="92.8" y="61">8.000</text>
<text x="139.9" y="68.5">8.000</text>
<text x="235.6" y="68.5">56.25</text>
<text x="276" y="68.5">7.00</text>
<text x="134.1" y="75.1">16.000</text>
<text x="168.4" y="75.1">6.50</text>
<text x="346" y="77.2">49.500</text>
<text x="129.1" y="81.1">56.25</text>
<text x="181.2" y="87.1">218.00</text>
<text x="293.9" y="84.1">4.75 TYP.</text>
<text x="47.8" y="98.2">50.8</text>
<text x="58" y="98.2">2</text>
<text x="86.2" y="98.5">3.18</text>
<text x="96.4" y="98.5">.125</text>
<text x="107.7" y="98.5">TYP. AS STOCK</text>
<text x="262.9" y="96.8">4X</text>
<text x="272.6" y="96.8">10.0 THRU HOLE</text>
<text x="52.8" y="114.5">R AS STOCK</text>
<text x="19.8" y="120.8">50.8</text>
<text x="30" y="120.8">2</text>
<text x="52.9" y="123.9">SQUARE INNER CORNER</text>
<text x="295.4" y="123.3">10.00</text>
<text x="392.1" y="123">20.00</text>
<text x="402.7" y="120.8">+0.20</text>
<text x="405.3" y="124.9">0.00</text>
<text x="266.2" y="134">11.5</text>
<text x="284.1" y="143.1">5.00 TYP.</text>
<text x="64.3" y="148.1">21.03</text>
<text x="127.2" y="148.1">54.00</text>
<text x="157.2" y="148.1">32.00</text>
<text x="182.8" y="148.1">46.00</text>
<text x="208.4" y="148.1">32.00</text>
<text x="340.2" y="155.9">40.00</text>
<text x="350.8" y="153.6">+0.20</text>
<text x="125.4" y="159.7">49.00</text>
<text x="183.1" y="159.7">120.00</text>
<text x="353.4" y="157.7">0.00</text>
<text x="244.2" y="165.3">6.25</text>
<text x="311.9" y="166.8">SINGLE-SIDED CORNER UNDERCUT</text>
<text x="311.9" y="171">ALLOWED IN DIRECTION SHOWN</text>
<text x="311.9" y="175.2">R2 MAX</text>
<text x="275.8" y="215.2">4X</text>
<text x="285.6" y="215.2">4.50 THRU ALL</text>
<text x="133.2" y="217.4">21.00</text>
<text x="231.4" y="217.7">21.00</text>
<text x="265" y="220.3">FOR NORMAL FIT M4 SCREWS</text>
<text x="159.4" y="225.6">52.50</text>
<text x="206.6" y="225.6">52.50</text>
</g>
<g font-size="4.2">
<text x="353.2" y="56.9">TRIMETRIC VIEW SCALE 1:4</text>
<text x="206.1" y="73.9">A</text>
<text x="316.7" y="183.4">DETAIL A: SERVO MOUNT PATTERN</text>
<text x="338" y="187.6">SCALE 2 : 1.5</text>
<text x="19.9" y="228">NOTES:</text>
<text x="19.9" y="236.3">1.</text>
<text x="29.9" y="236.3">ALL DIMENSIONS ARE IN mm UNLESS OTHERWISE STATED BRACKETED</text>
<text x="19.9" y="244.7">2.</text>
<text x="29.9" y="240.5">VALUES ARE [INCHES]</text>
<text x="29.9" y="244.7">TO BE FABRICATED FROM 2&quot; x 2&quot; x 1/8&quot; ALUMINIUM CHANNEL STOCK</text>
<text x="323.5" y="245.7">PaneliQ</text>
<text x="323.6" y="240.9">M-S-011</text>
<text x="19.9" y="248.9">3.</text>
<text x="29.9" y="248.9">TOLERANCES - UNLESS OTHERWISE STATED</text>
<text x="39.9" y="257.2">2 DECIMALS :</text>
<text x="39.9" y="253">1 DECIMAL</text>
<text x="65.8" y="253">:</text>
<text x="70.9" y="257.2">0.1</text>
<text x="71.1" y="253">0.25</text>
<text x="317.1" y="255.5">VY</text>
<text x="326.5" y="255.5">2022-02-06</text>
<text x="39.9" y="261.4">3 DECIMALS :</text>
<text x="70.9" y="261.4">0.05</text>
<text x="317.9" y="260.6">JL</text>
<text x="326.5" y="260.6">2022-02-08</text>
</g>
<text font-size="3.8" x="21.6" y="276.3">SOLIDWORKS Educational Product. For Instructional Use Only.</text>
<g font-size="3.5">
<text x="311.3" y="232.8">STAGE ASSEMBLY</text>
<text x="253" y="265.2">Est. Mass: 188.87 g</text>
<text x="304.1" y="265.2">DO NOT SCALE DRAWING</text>
</g>
<g font-size="3.4">
<text x="350.1" y="230.5">TITLE:</text>
<text x="350.5" y="252.1">DWG. NO.</text>
<text x="408.9" y="252.4">REV</text>
<text x="351.2" y="265.2">SCALE: 1:1.5</text>
<text x="377.6" y="265.2">SHEET 1 OF 1</text>
</g>
<text font-size="3.2" x="262.3" y="260.1">6061 ALLOY</text>
<g font-size="2.2">
<text x="303.6" y="245">PROJECT</text>
<text x="303.8" y="240">PART NO</text>
<text x="317.3" y="250">NAME</text>
<text x="335.8" y="250">DATE</text>
<text x="304.2" y="255">DRAWN</text>
<text x="303.2" y="260.1">CHECKED</text>
</g>
<g font-size="2">
<text x="303.3" y="229.2">ASSEMBLY:</text>
<text x="235.3" y="258.5">MATERIAL:</text>
</g>
</svg>
